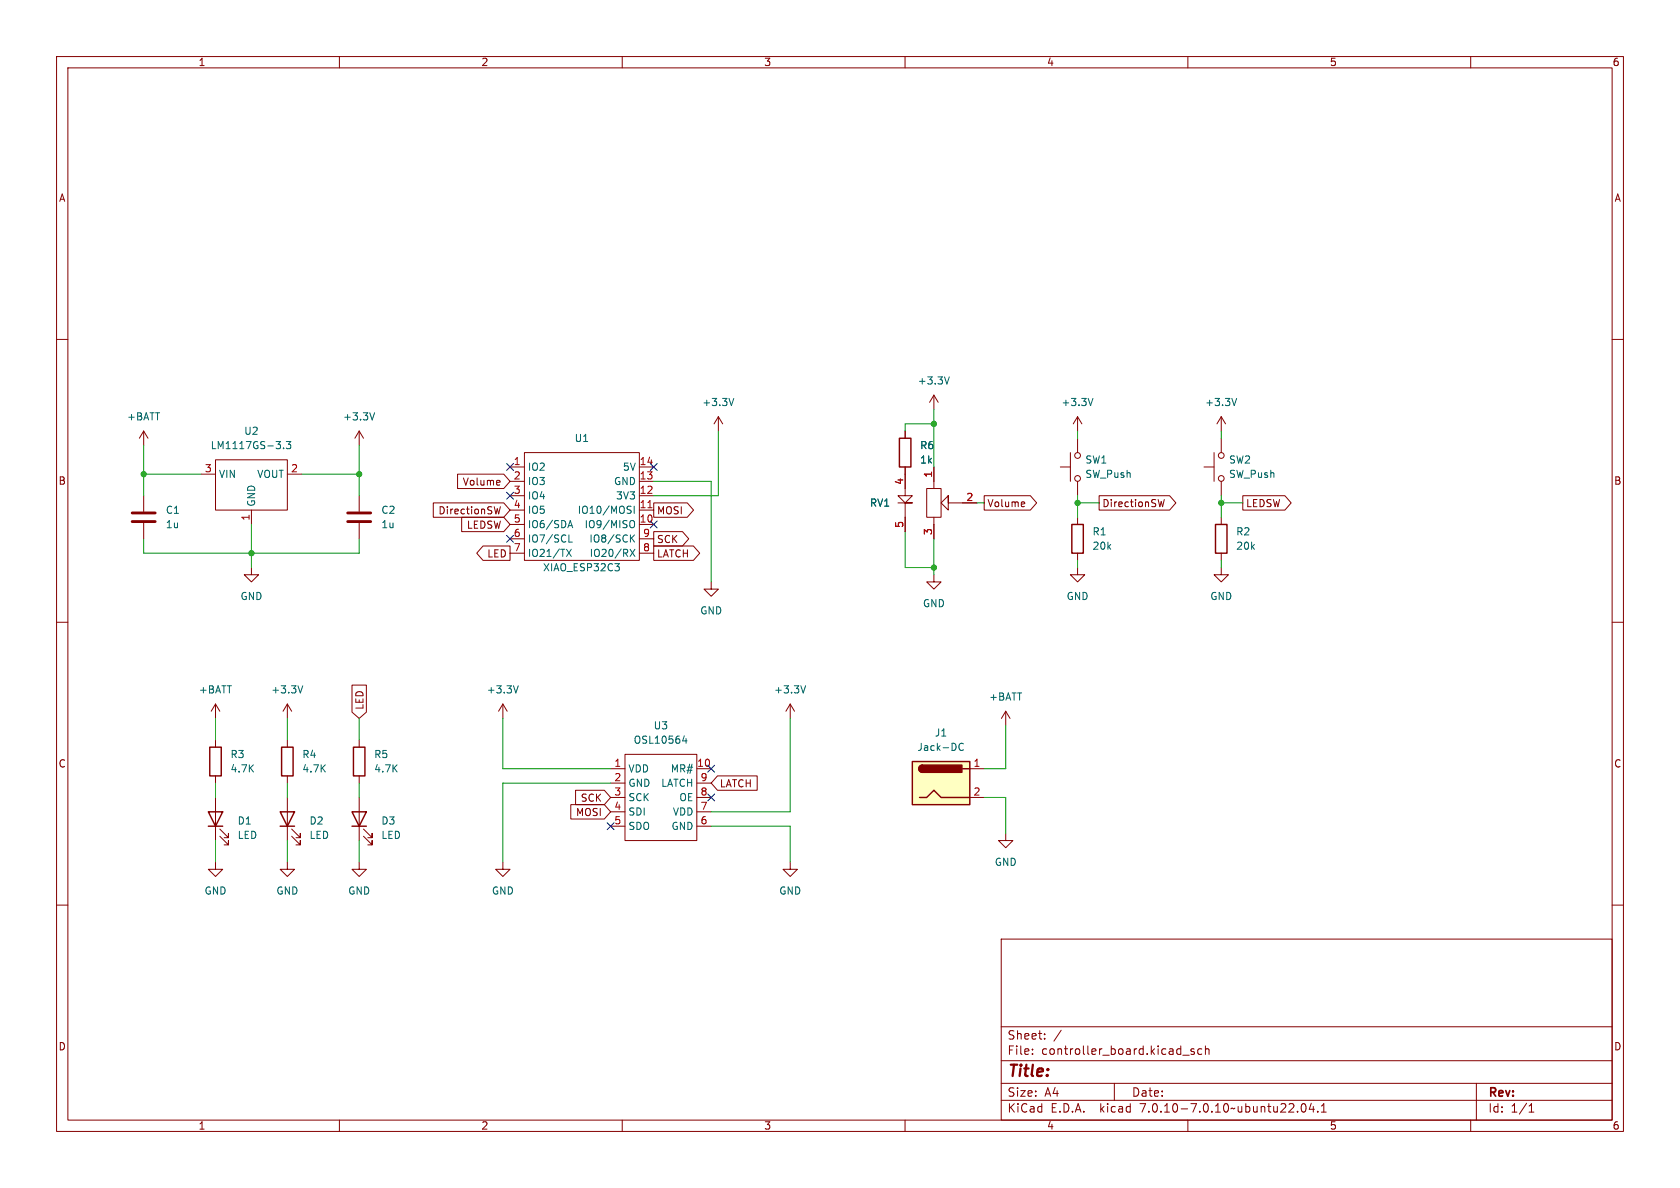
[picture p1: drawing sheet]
<svg xmlns="http://www.w3.org/2000/svg" width="297mm" height="210mm" viewBox="0 0 297 210" stroke-linecap="round" stroke-linejoin="round" font-family="sans-serif">
<g fill="none" stroke="#840000" stroke-width=".18">
<path d="M10 10h277v190h-277zM12 12h273v186h-273zM60 10v2M110 10v2M160 10v2M210 10v2M260 10v2M10 60h2M285 60h2M25.4 76.2v2.5M25.4 76.2l-.8 1.3M25.4 76.2l.8 1.3"/>
<path d="M63.5 76.2v2.5M63.5 76.2l-.8 1.3M63.5 76.2l.8 1.3M127 73.7l-.8 1.2M127 73.7v2.5M127 73.7l.8 1.2M160 76.2v1.3M165.1 69.9v2.5M165.1 69.9l-.8 1.2M165.1 69.9l.8 1.2M190.5 73.7v2.5M190.5 77.5v2.5"/>
<path d="M190.5 73.7l-.8 1.2M190.5 73.7l.8 1.2M215.9 73.7v2.5M215.9 77.5v2.5M215.9 73.7l-.8 1.2M215.9 73.7l.8 1.2M25.4 87.6v2.8M25.4 92.5v2.8M35.6 83.8h2.5M38.1 81.3h12.7v8.9h-12.7zM44.4 90.2v2.5M50.8 83.8h2.5"/>
<path d="M63.5 87.6v2.8M63.5 92.5v2.8M76.6 88.9h12.5l1.1 1.3-1.1 1.2h-12.5zM80.9 83.8h8.2l1.1 1.3-1.1 1.3h-8.2zM81.6 91.4h7.5l1.1 1.3-1.1 1.3h-7.5zM85.4 96.5h4.8v2.6h-4.8l-1.1-1.3zM88.2 84.9l.2 .3-.6 .1M88.3 85.7l-.1 .1M88.5 89.6l-.3 1.2-.3-.9-.2 .9M90.2 82.6h2.5M90.2 92.7h2.5M90.2 90.2h2.5"/>
<path d="M90.2 87.6h2.5M90.2 85.1h2.5M90.2 95.3h2.5M90.2 97.8h2.5M92.7 80h20.3v19.1h-20.3zM113 82.6h2.6M113 92.7h2.6M113 90.2h2.6M113 87.6h2.6M113 85.1h2.6M113 95.3h2.6M113 97.8h2.6"/>
<path d="M115.6 94h5.1l1.1 1.3-1.1 1.2h-5.1zM115.6 88.9h5.9l1.1 1.3-1.1 1.2h-5.9zM115.6 96.5h7l1.1 1.3-1.1 1.3h-7zM158.7 88.9h2.6h-1.3v5.1M160 82.6v5h-1.3l1.3 1.3 1.3-1.3h-1.3M163.8 86.4h2.6v5h-2.6zM165.1 82.6v3.8M165.1 91.4v3.9M167.6 87.6l-1.2 1.3 1.2 1.3v-2.6v1.3h5.1M174 87.6h8.2l1.1 1.3-1.1 1.3h-8.2zM181 88.7l.2 .3-.6 .1M181.1 89.5l-.1 .1"/>
<path d="M187.5 82.6h1.7M189.2 80v5.1M190.5 85.1v2.5M190.5 91.4v1.3M190.5 97.8v1.3M194.3 87.6h12.5l1.1 1.3-1.1 1.3h-12.5zM205.8 88.3l-.3 1.3-.2-.9-.3 .9M212.9 82.6h1.7M214.6 80v5.1M215.9 85.1v2.5M215.9 91.4v1.3M215.9 97.8v1.3"/>
<path d="M219.7 87.6h7.5l1.1 1.3-1.1 1.3h-7.5zM10 110h2M44.4 100.3v1.3h1.3l-1.3 1.3-1.2-1.3h1.2M125.7 102.9v1.2h1.3l-1.3 1.3-1.2-1.3h1.2M165.1 101.6v1.3h1.3l-1.3 1.2-1.3-1.2h1.3M190.5 100.3v1.3h1.3l-1.3 1.3-1.3-1.3h1.3M215.9 100.3v1.3h1.3l-1.3 1.3-1.3-1.3h1.3M285 110h2M38.1 124.5v2.5M38.1 130.8v1.3M38.1 137.2v1.2M38.1 124.5l-.8 1.2"/>
<path d="M38.1 124.5l.8 1.2M50.8 124.5v2.5M50.8 130.8v1.3M50.8 137.2v1.2M50.8 124.5l-.8 1.2M50.8 124.5l.8 1.2M62.2 121.1h2.6v4.8l-1.3 1.1-1.3-1.1zM63.5 130.8v1.3M63.5 137.2v1.2M88.9 124.5l-.8 1.2M88.9 124.5v2.5M88.9 124.5l.8 1.2"/>
<path d="M101.8 139.7h5l1.1 1.3-1.1 1.2h-5zM107.9 135.9h2.6M107.9 138.4h2.6M110.5 133.4h12.7v15.2h-12.7zM123.2 135.9h2.5M123.2 138.4h2.5M126.8 137.2h7.1v2.5h-7.1l-1.1-1.3zM139.7 124.5l-.8 1.2M139.7 124.5v2.5M139.7 124.5l.8 1.2M171.4 135.9h2.6M177.8 125.7l-.8 1.3"/>
<path d="M177.8 125.7v2.6M177.8 125.7l.8 1.3M10 160h2M38.1 152.4v1.3h1.3l-1.3 1.2-1.3-1.2h1.3M38.1 141v7.6M38.9 147.8l1.5 1.6v-.8v.8h-.8M38.9 146.6l1.5 1.5v-.8v.8h-.8M50.8 152.4v1.3h1.3l-1.3 1.2-1.3-1.2h1.3M50.8 141v7.6M51.6 147.8l1.5 1.6v-.8v.8h-.8M51.6 146.6l1.5 1.5v-.8v.8h-.8M63.5 152.4v1.3h1.3l-1.3 1.2-1.3-1.2h1.3"/>
<path d="M63.5 141v7.6M64.3 147.8l1.5 1.6v-.8v.8h-.8M64.3 146.6l1.5 1.5v-.8v.8h-.8M88.9 152.4v1.3h1.3l-1.3 1.2-1.3-1.2h1.3M100.9 142.2h5.9l1.1 1.3-1.1 1.3h-5.9zM107.9 141h2.6M107.9 143.5h2.6M107.9 146.1h2.6M123.2 141h2.5M123.2 143.5h2.5M123.2 146.1h2.5M139.7 152.4v1.3h1.3l-1.3 1.2-1.3-1.2h1.3"/>
<path d="M171.4 141h2.6M177.8 147.3v1.3h1.3l-1.3 1.3-1.3-1.3h1.3M285 160h2M177 166h108v32h-108zM60 198v2M110 198v2M160 198v2M177 194.5h108M177 191.5h108M177 187.5h108M177 181.5h108M182.5 186.3v.1"/>
<path d="M182.5 185.5v.1M184.7 183.6v.1M184.7 182.8v.1M187.6 182.1l-1.3 2M197 191.5v3M209.1 186.5h1.1M210 198v2M211.1 185.5l-.4-.1-.2 .2 .1 .2 .5 .2v.3h-.6M212.5 185.5l-.5-.1-.3 .3v.4l.2 .2h.6M213.1 185.5l.2-.1 .4 .1v.9M213.1 184.9v1.5M229.4 196.5v.1"/>
<path d="M230.2 195.2l.2-.1a.81 .81 0 0 1 .6 .6 .81 .81 0 0 1-.3 .8l-.2 .1a.81 .81 0 0 1-.3-1.4zM231.8 195l-.3 1.1h.9M232.2 195.6v1M233 196.5v.1M233.6 196.6h.9M233.6 195.5l.4-.4v1.5M260 198v2M261 191.5v6.5M270.3 196.6h.9M270.3 195.5l.4-.4v1.5"/>
<circle cx="190.5" cy="80.5" r=".51"/>
<circle cx="190.5" cy="84.6" r=".51"/>
<circle cx="215.9" cy="84.6" r=".51"/>
<circle cx="215.9" cy="80.5" r=".51"/>
</g>
<g fill="none" stroke="#006464" stroke-width=".18">
<path d="M50.1 79.2v.1M50.6 78h.8l-.4 .5 .3 .2v.5l-.1 .1-.6-.1M66.2 73l-.4 1.2M129.7 70.4l-.4 1.3M167.8 66.6l-.4 1.3M193.2 70.4l-.4 1.3M218.6 70.4l-.4 1.3M100.2 97.1l.8 1.3M100.4 93.3l.4-1.3 .4 1.3M100.5 92.9h.6M100.6 95.8h.6M101 97.1l-.8 1.3"/>
<path d="M108.7 99.6h.8l-.4 .5M111.1 89.5h.5M111.3 90.1l.3 .3-.3 .3M111.4 97.1l.8 1.3M111.6 92a.43 .43 0 0 1 .6 .4v.5a.43 .43 0 0 1-.6 .4M111.6 95.1l.6 .7M112.1 89.5v1.2M112.2 94.6l-.7 .7M112.2 97.1l-.8 1.3M109.4 100.2v.6M53.5 121.2l-.4 1.3M91.6 121.2l-.4 1.3"/>
<path d="M121 130.1l-.3 .9h.8M121.3 130.5v.9M142.4 121.2l-.4 1.3M170.3 131.5a.6 .6 0 0 0-.8 .4 .6 .6 0 0 0 .6 .8l.2-.2"/>
</g>
<path d="M23.4 92.2h4M23.4 90.7h4M61.5 92.2h4M61.5 90.7h4" fill="none" stroke="#840000" stroke-width=".51"/>
<path d="M161.3 134.6h10.1v7.6h-10.1z" fill="#ffffc2" stroke="#ffffc2" stroke-width=".18"/>
<g fill="none" stroke="#840000" stroke-width=".25">
<path d="M159 77.5h2v5.1h-2zM189.5 92.7h2v5.1h-2zM214.9 92.7h2v5.1h-2zM37.1 132.1h2v5.1h-2zM49.8 132.1h2v5.1h-2zM62.5 132.1h2v5.1h-2zM161.3 134.6h10.1v7.6h-10.1zM163.1 135.3a.64 .64 0 0 0-.7 .6 .64 .64 0 0 0 .7 .6M170.2 135.9h1.2M36.8 143.5h2.6l-1.3 2.6zM36.8 146.1h2.6M49.5 143.5h2.6l-1.3 2.6z"/>
<path d="M49.5 146.1h2.6M62.2 143.5h2.6l-1.3 2.6zM62.2 146.1h2.6M162.6 141h1.2l1.3-1.3 1.3 1.3h5"/>
</g>
<g fill="#840000" stroke="#840000" stroke-width=".25">
<path d="M162.6 135.4l.5-.1v1.2a.64 .64 0 0 1-.6-.4 .64 .64 0 0 1 .1-.7z"/>
<path d="M163.1 135.3h7v1.2h-7z"/>
</g>
<path d="M114.5 89.8h.8" fill="none" stroke="#a90000" stroke-width=".18"/>
<g fill="none" stroke="#009600" stroke-width=".18">
<path d="M25.4 78.7v8.9M63.5 78.7v8.9M127 76.2v11.4h-11.4M165.1 74.9h-5.1v1.3M165.1 72.4v10.2M190.5 76.2v1.3M215.9 76.2v1.3M25.4 95.3v2.5h38.1v-2.5M25.4 83.8h10.2M44.4 92.7v7.6M53.3 83.8h10.2M115.6 85.1h10.1v17.8"/>
<path d="M160 94v6.3h5.1M165.1 95.3v6.3M172.7 88.9h1.3M190.5 88.9h3.8M190.5 87.6v3.8M190.5 99.1v1.2M215.9 87.6v3.8M215.9 99.1v1.2M215.9 88.9h3.8M38.1 127v3.8M38.1 138.4v2.6M50.8 127v3.8"/>
<path d="M50.8 138.4v2.6M63.5 127v3.8M63.5 138.4v2.6M88.9 127v8.9h19M107.9 138.4h-19v14M139.7 127v16.5h-14M177.8 128.3v7.6h-3.8M38.1 148.6v3.8M50.8 148.6v3.8M63.5 148.6v3.8M125.7 146.1h14v6.3M174 141h3.8v6.3"/>
</g>
<g fill="none" stroke="#000084" stroke-width=".18">
<path d="M89.6 87l1.2 1.2M89.6 94.6l1.2 1.3M89.6 81.9l1.2 1.3M90.8 87l-1.2 1.2M90.8 94.6l-1.2 1.3M90.8 81.9l-1.2 1.3M115 81.9l1.2 1.3M115 92.1l1.2 1.2M116.2 81.9l-1.2 1.3M116.2 92.1l-1.2 1.2M125.1 135.3l1.2 1.2M126.3 135.3l-1.2 1.2"/>
<path d="M107.3 145.4l1.3 1.3M108.6 145.4l-1.3 1.3M125.1 140.4l1.2 1.2M126.3 140.4l-1.2 1.2"/>
</g>
<g fill="#009600" stroke="#009600" stroke-width=".18">
<circle cx="190.5" cy="88.9" r=".46"/>
<circle cx="215.9" cy="88.9" r=".46"/>
<circle cx="165.1" cy="74.9" r=".46"/>
<circle cx="165.1" cy="100.3" r=".46"/>
<circle cx="44.4" cy="97.8" r=".46"/>
<circle cx="63.5" cy="83.8" r=".46"/>
<circle cx="25.4" cy="83.8" r=".46"/>
</g>
<text font-size="2.8" fill="#840000" x="178" y="190.9">Title:</text>
<g font-size="2.1" fill="#840000">
<text x="178" y="184">Sheet:</text>
<text x="178" y="186.7">File:</text>
<text x="184.1" y="186.7">controller_board.kicad_sch</text>
<text x="178" y="196.9">KiCad</text>
<text x="178" y="194.1">Size:</text>
<text x="184.7" y="194.1">A4</text>
<text x="185.7" y="196.9">E.D.A.</text>
<text x="194.6" y="196.9">kicad</text>
<text x="200" y="194.1">Date:</text>
<text x="201.8" y="196.9">7.0.10-7.0.10~ubuntu22.04.1</text>
<text x="263" y="194.3">Rev:</text>
<text x="263" y="196.9">Id:</text>
<text x="267.1" y="196.9">1/1</text>
</g>
<g font-size="1.8" fill="#840000">
<text x="35" y="11.9">1</text>
<text x="85" y="11.9">2</text>
<text x="135" y="11.9">3</text>
<text x="185" y="11.9">4</text>
<text x="235" y="11.9">5</text>
<text x="285" y="11.9">6</text>
<text x="10.3" y="35.9">A</text>
<text x="285.3" y="35.9">A</text>
<text x="10.3" y="85.9">B</text>
<text x="81.7" y="86">Volume</text>
<text x="174.5" y="89.9">Volume</text>
<text x="194.8" y="89.9">DirectionSW</text>
<text x="220.2" y="89.9">LEDSW</text>
<text x="285.3" y="85.9">B</text>
<text x="77.4" y="91.1">DirectionSW</text>
<text x="82.4" y="93.7">LEDSW</text>
<text x="116" y="91.1">MOSI</text>
<text x="86" y="98.7">LED</text>
<text x="116" y="96.2">SCK</text>
<text x="116" y="98.7">LATCH</text>
<text x="64.5" y="125.6" transform="rotate(-90 64.5 125.6)">LED</text>
<text x="10.3" y="135.9">C</text>
<text x="285.3" y="135.9">C</text>
<text x="102.6" y="141.9">SCK</text>
<text x="127.2" y="139.4">LATCH</text>
<text x="101.7" y="144.5">MOSI</text>
<text x="10.3" y="185.9">D</text>
<text x="285.3" y="185.9">D</text>
<text x="35" y="199.9">1</text>
<text x="85" y="199.9">2</text>
<text x="135" y="199.9">3</text>
<text x="185" y="199.9">4</text>
<text x="235" y="199.9">5</text>
<text x="285" y="199.9">6</text>
</g>
<g font-size="1.8" fill="#006464">
<text x="124.1" y="72">+3.3V</text>
<text x="162.2" y="68.2">+3.3V</text>
<text x="187.6" y="72">+3.3V</text>
<text x="213" y="72">+3.3V</text>
<text x="22.4" y="74.5">+BATT</text>
<text x="43.1" y="77.1">U2</text>
<text x="60.6" y="74.5">+3.3V</text>
<text x="37.2" y="79.6">LM1117GS-3.3</text>
<text x="93.2" y="83.4">IO2</text>
<text x="101.5" y="78.3">U1</text>
<text x="110" y="83.4">5V</text>
<text x="162.6" y="79.6">R6</text>
<text x="162.6" y="82.1">1k</text>
<text x="191.8" y="82.1">SW1</text>
<text x="217.2" y="82.1">SW2</text>
<text x="38.6" y="84.7">VIN</text>
<text x="45.3" y="89.7" transform="rotate(-90 45.3 89.7)">GND</text>
<text x="45.4" y="84.7">VOUT</text>
<text x="93.2" y="86">IO3</text>
<text x="93.2" y="88.5">IO4</text>
<text x="108.4" y="86">GND</text>
<text x="108.8" y="88.5">3V3</text>
<text x="153.7" y="89.8">RV1</text>
<text x="191.8" y="84.7">SW_Push</text>
<text x="217.2" y="84.7">SW_Push</text>
<text x="29.2" y="91">C1</text>
<text x="29.2" y="93.6">1u</text>
<text x="67.3" y="91">C2</text>
<text x="67.3" y="93.6">1u</text>
<text x="93.2" y="91">IO5</text>
<text x="93.2" y="93.6">IO6/SDA</text>
<text x="102" y="91">IO10/MOSI</text>
<text x="103.2" y="93.6">IO9/MISO</text>
<text x="193" y="94.8">R1</text>
<text x="218.4" y="94.8">R2</text>
<text x="93.2" y="96.1">IO7/SCL</text>
<text x="93.2" y="98.7">IO21/TX</text>
<text x="95.9" y="101.2">XIAO_ESP32C3</text>
<text x="104.1" y="96.1">IO8/SCK</text>
<text x="104.2" y="98.7">IO20/RX</text>
<text x="193" y="97.4">20k</text>
<text x="218.4" y="97.4">20k</text>
<text x="42.4" y="106.3">GND</text>
<text x="163.1" y="107.5">GND</text>
<text x="188.5" y="106.3">GND</text>
<text x="213.9" y="106.3">GND</text>
<text x="123.7" y="108.8">GND</text>
<text x="35.1" y="122.8">+BATT</text>
<text x="47.9" y="122.8">+3.3V</text>
<text x="86" y="122.8">+3.3V</text>
<text x="136.8" y="122.8">+3.3V</text>
<text x="174.8" y="124.1">+BATT</text>
<text x="111.9" y="131.7">OSL10564</text>
<text x="115.5" y="129.1">U3</text>
<text x="165.2" y="130.4">J1</text>
<text x="40.6" y="134.2">R3</text>
<text x="40.6" y="136.8">4.7K</text>
<text x="53.3" y="134.2">R4</text>
<text x="53.3" y="136.8">4.7K</text>
<text x="66" y="134.2">R5</text>
<text x="66" y="136.8">4.7K</text>
<text x="111" y="136.8">VDD</text>
<text x="118.5" y="136.8">MR#</text>
<text x="162.1" y="132.9">Jack-DC</text>
<text x="111" y="139.3">GND</text>
<text x="111" y="141.8">SCK</text>
<text x="116.8" y="139.3">LATCH</text>
<text x="120" y="141.8">OE</text>
<text x="41.9" y="146">D1</text>
<text x="41.9" y="148.5">LED</text>
<text x="54.6" y="146">D2</text>
<text x="54.6" y="148.5">LED</text>
<text x="67.3" y="146">D3</text>
<text x="67.3" y="148.5">LED</text>
<text x="111" y="144.4">SDI</text>
<text x="111" y="146.9">SDO</text>
<text x="118.6" y="146.9">GND</text>
<text x="118.9" y="144.4">VDD</text>
<text x="175.8" y="153.3">GND</text>
<text x="36.1" y="158.3">GND</text>
<text x="48.8" y="158.3">GND</text>
<text x="61.5" y="158.3">GND</text>
<text x="86.9" y="158.3">GND</text>
<text x="137.7" y="158.3">GND</text>
</g>
<g font-size="1.8" fill="#a90000">
<text x="36.1" y="83.6">3</text>
<text x="51.4" y="83.6">2</text>
<text x="90.7" y="82.3">1</text>
<text x="113" y="82.3">14</text>
<text x="90.7" y="84.8">2</text>
<text x="90.7" y="87.4">3</text>
<text x="90.7" y="89.9">4</text>
<text x="113" y="89.9">11</text>
<text x="113" y="87.4">12</text>
<text x="113" y="84.8">13</text>
<text x="159.8" y="85.8" transform="rotate(-90 159.8 85.8)">4</text>
<text x="164.8" y="84.5" transform="rotate(-90 164.8 84.5)">1</text>
<text x="170.7" y="88.6">2</text>
<text x="44.2" y="92.1" transform="rotate(-90 44.2 92.1)">1</text>
<text x="90.7" y="92.5">5</text>
<text x="90.7" y="95">6</text>
<text x="113" y="92.5">10</text>
<text x="113.6" y="95">9</text>
<text x="159.8" y="93.4" transform="rotate(-90 159.8 93.4)">5</text>
<text x="164.8" y="94.7" transform="rotate(-90 164.8 94.7)">3</text>
<text x="90.7" y="97.5">7</text>
<text x="113.6" y="97.5">8</text>
<text x="108.5" y="135.6">1</text>
<text x="123.1" y="135.6">10</text>
<text x="172" y="135.6">1</text>
<text x="108.5" y="138.2">2</text>
<text x="108.5" y="140.7">3</text>
<text x="108.5" y="143.3">4</text>
<text x="123.8" y="143.3">7</text>
<text x="123.8" y="140.7">8</text>
<text x="123.8" y="138.2">9</text>
<text x="172" y="140.7">2</text>
<text x="108.5" y="145.8">5</text>
<text x="123.8" y="145.8">6</text>
</g>
</svg>
